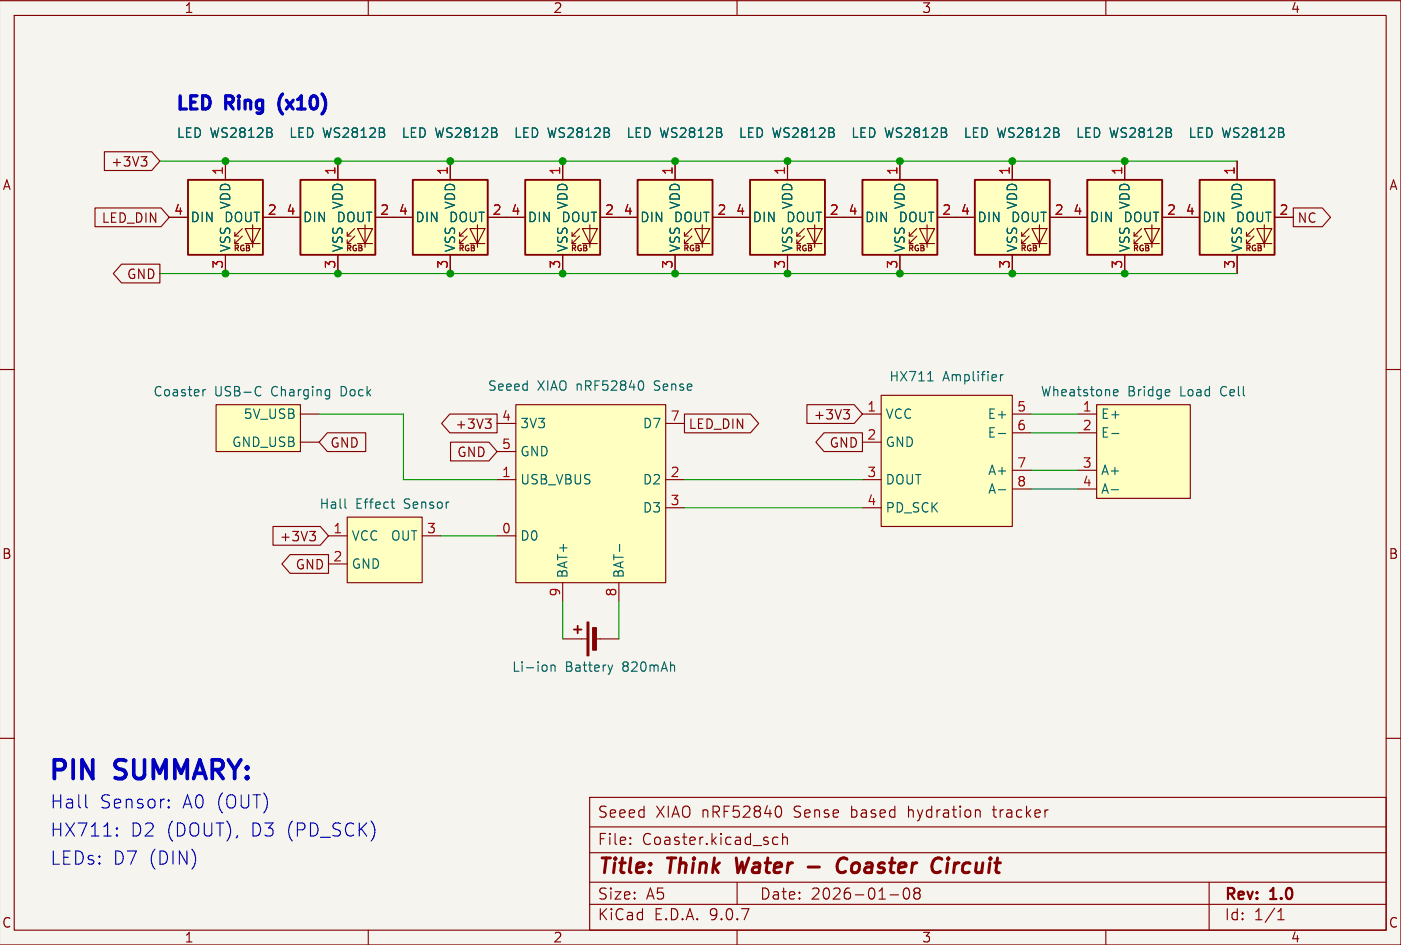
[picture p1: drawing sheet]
<svg xmlns="http://www.w3.org/2000/svg" width="190mm" height="128mm" viewBox="0 0 190 128" stroke-linecap="round" stroke-linejoin="round" font-family="sans-serif">
<path d="M-.1 -.1h190.1v128.3h-190.1z" fill="#f5f4ef" stroke="#f5f4ef" stroke-width=".14"/>
<g fill="none" stroke="#840000" stroke-width=".15">
<path d="M-.1 .1h190v128h-190M1.9 2.1h186v124h-186zM49.9 .1v2M99.9 .1v2M149.9 .1v2M-.1 50.1h2M187.9 50.1h2M-.1 100.1h2M79.9 119.6h108M79.9 115.6h108M79.9 112.1h108M79.9 108.1h108v18h-108z"/>
<path d="M85.5 114.3v.1v.1M85.5 114.3l-.1 .1 .1 .1M85.5 113.6v.1M85.5 114.3v.2M85.5 113.6h-.1l.1 .1M99.9 119.6v3M104.7 114.2l.3 .3 .5-.1M105.5 113.6l-.5-.1-.3 .3M105.5 109.3h.1a.94 .94 0 0 1 0 1.5h-.1M106.1 113.6a.37 .37 0 0 1 .6 .1v.8M106.1 113v1.5M132.7 109.8l.2 .2v.8"/>
<path d="M163.9 119.6v6.5M187.9 100.1h2M49.9 126.1v2M79.9 122.6h108M99.9 126.1v2M120.7 121.3h1.1M122.6 120.5a.36 .36 0 0 1 .4-.1 .36 .36 0 0 1 .2 .3 .77 .77 0 0 1-.4 1.2 .91 .91 0 0 1-.2-1.4zM124.2 121h-.2a.31 .31 0 0 1-.1-.4 .31 .31 0 0 1 .3-.2l.4 .1a.31 .31 0 0 1 .1 .3 .31 .31 0 0 1-.2 .2M124.2 121l-.3 .3 .1 .4 .2 .2 .4-.1 .1-.2v-.4l-.2-.2M124.2 121h.3M149.9 126.1v2M173.2 124.7h.9"/>
<path d="M173.2 123.6l.5-.4v1.5"/>
</g>
<path d="M99.8 116.3l.2 2 .6-1.4M109.6 117.5h1.5M114.8 116.5a.73 .73 0 0 0-1.1 .3 .97 .97 0 0 0 .3 1.5l.6-.2M127.3 116.3l.4 .2M128.5 117l-.2 1.3M128.6 116.3v.2M128.6 116.3l-.1 .1 .1 .1M128.6 116.3l.1 .1-.1 .1" fill="none" stroke="#840000" stroke-width=".4"/>
<path d="M71.2 24.4h10.2v10.1h-10.2z" fill="#ffffc2"/>
<path d="M68.7 29.5h2.5M76.3 21.8v2.6M76.3 34.5v2.6M77.6 32h.5M77.6 33h.5M78.6 31l-1 1v-.5M78.6 32l-1 1v-.5M79 31h2l-1 2zM79 33h2M80 30.5v3M81.4 29.5h2.5" fill="none" stroke="#840000" stroke-width=".15"/>
<path d="M71.2 24.4h10.2v10.1h-10.2z" fill="none" stroke="#840000" stroke-width=".25"/>
<path d="M148.7 54.9h12.7v12.7h-12.7z" fill="#ffffc2"/>
<path d="M146.1 56.1h2.6M146.1 58.7h2.6M148.7 54.9h12.7v12.7h-12.7zM146.1 63.8h2.6M146.1 66.3h2.6M76.3 86.6h3.3M80.6 86.6h3.3" fill="none" stroke="#840000" stroke-width=".15"/>
<path d="M150.7 58.8h1M151 53.5l.2 .2 .3-.1M151 53l.2-.2h.2l.2 .2v.1l-.6 .1M158.5 52.9l.1 .2-.6 .1M150.7 66.4h.9M74.7 90.2v.8M74.7 90.3l.2-.1h.3l.1 .8M83.1 90.2l-.3 .8" fill="none" stroke="#006464" stroke-width=".15"/>
<g fill="#840000" stroke="#840000" stroke-width=".15">
<path d="M79.6 84.3h.2v4.6h-.2z"/>
<path d="M80.4 85.1h.5v3h-.5z"/>
</g>
<path d="M77.8 85.3h1M78.3 84.8v1.1" fill="none" stroke="#840000" stroke-width=".25"/>
<path d="M29.3 54.9h11.4v6.3h-11.4z" fill="#ffffc2"/>
<path d="M29.3 54.9h11.4v6.3h-11.4zM40.7 56.1h2.6M40.7 59.9h2.6" fill="none" stroke="#840000" stroke-width=".15"/>
<path d="M27.5 52.8v.9M27.9 52.8l-.3 .1-.1 .2M35 52.4l.4 .1M35.4 53.5l-.4 .2M44.6 52.8l.1 .1M44.7 52.8v1l-.1 .2M44.7 53.6l-.1 .1" fill="none" stroke="#006464" stroke-width=".15"/>
<path d="M25.5 24.4h10.1v10.1h-10.1z" fill="#ffffc2"/>
<path d="M22.9 29.5h2.6M30.6 21.8v2.6M30.6 34.5v2.6M31.8 32h.5M31.8 33h.5M32.9 31l-1.1 1v-.5M32.9 32l-1.1 1v-.5M33.2 31h2.1l-1 2zM33.2 33h2.1M34.3 30.5v3M35.6 29.5h2.6" fill="none" stroke="#840000" stroke-width=".15"/>
<path d="M25.5 24.4h10.1v10.1h-10.1z" fill="none" stroke="#840000" stroke-width=".25"/>
<path d="M119.5 53.6h17.7v17.8h-17.7z" fill="#ffffc2"/>
<path d="M116.9 56.1h2.6M116.9 59.9h2.6M119.5 53.6h17.7v17.8h-17.7zM137.2 56.1h2.6M137.2 58.7h2.6M116.9 65h2.6M116.9 68.8h2.6M137.2 63.8h2.6M137.2 66.3h2.6" fill="none" stroke="#840000" stroke-width=".15"/>
<path d="M125.8 51.6h.7M135.4 58.8h.9M135.6 50.8v.8M136 50.8h-.2l-.2 .2M135.4 66.4h.9" fill="none" stroke="#006464" stroke-width=".15"/>
<path d="M101.7 24.4h10.1v10.1h-10.1z" fill="#ffffc2"/>
<path d="M99.1 29.5h2.6M106.8 21.8v2.6M106.8 34.5v2.6M108 32h.5M108 33h.5M109.1 31l-1.1 1v-.5M109.1 32l-1.1 1v-.5M109.4 31h2.1l-1 2zM109.4 33h2.1M110.5 30.5v3M111.8 29.5h2.6" fill="none" stroke="#840000" stroke-width=".15"/>
<path d="M101.7 24.4h10.1v10.1h-10.1z" fill="none" stroke="#840000" stroke-width=".25"/>
<path d="M162.6 24.4h10.2v10.1h-10.2z" fill="#ffffc2"/>
<path d="M160.1 29.5h2.5M167.7 21.8v2.6M167.7 34.5v2.6M169 32h.5M169 33h.5M170 31l-1 1v-.5M170 32l-1 1v-.5M170.4 31h2l-1 2zM170.4 33h2M171.4 30.5v3M172.8 29.5h2.5" fill="none" stroke="#840000" stroke-width=".15"/>
<path d="M162.6 24.4h10.2v10.1h-10.2z" fill="none" stroke="#840000" stroke-width=".25"/>
<path d="M86.4 24.4h10.2v10.1h-10.2z" fill="#ffffc2"/>
<path d="M83.9 29.5h2.5M91.5 21.8v2.6M91.5 34.5v2.6M92.8 32h.5M92.8 33h.5M93.8 31l-1 1v-.5M93.8 32l-1 1v-.5M94.2 31h2l-1 2zM94.2 33h2M95.2 30.5v3M96.6 29.5h2.5" fill="none" stroke="#840000" stroke-width=".15"/>
<path d="M86.4 24.4h10.2v10.1h-10.2z" fill="none" stroke="#840000" stroke-width=".25"/>
<path d="M56 24.4h10.1v10.1h-10.1z" fill="#ffffc2"/>
<path d="M53.4 29.5h2.6M61 21.8v2.6M61 34.5v2.6M62.3 32h.5M62.3 33h.5M63.3 31l-1 1v-.5M63.3 32l-1 1v-.5M63.7 31h2l-1 2zM63.7 33h2M64.7 30.5v3M66.1 29.5h2.6" fill="none" stroke="#840000" stroke-width=".15"/>
<path d="M56 24.4h10.1v10.1h-10.1z" fill="none" stroke="#840000" stroke-width=".25"/>
<path d="M47.1 70.1h10.1v8.9h-10.1z" fill="#ffffc2"/>
<path d="M44.5 72.6h2.6M44.5 76.5h2.6M47.1 70.1h10.1v8.9h-10.1zM57.2 72.6h2.6" fill="none" stroke="#840000" stroke-width=".15"/>
<path d="M46.8 67.6v1.1l.2 .2M53 68.1h.5M53.2 68.8l.3 .1" fill="none" stroke="#006464" stroke-width=".15"/>
<path d="M69.9 54.9h20.4v24.1h-20.4z" fill="#ffffc2"/>
<path d="M67.4 57.4h2.5M69.9 54.9h20.4v24.1h-20.4zM90.3 57.4h2.5M67.4 61.2h2.5M67.4 65h2.5M67.4 72.6h2.5M76.3 79v2.5M83.9 79v2.5M90.3 65h2.5M90.3 68.8h2.5" fill="none" stroke="#840000" stroke-width=".15"/>
<path d="M87 51.6a.79 .79 0 0 1 0 1.3M84 73.8v1" fill="none" stroke="#006464" stroke-width=".15"/>
<path d="M147.4 24.4h10.2v10.1h-10.2z" fill="#ffffc2"/>
<path d="M144.9 29.5h2.5M152.5 21.8v2.6M152.5 34.5v2.6M153.8 32h.5M153.8 33h.5M154.8 31l-1 1v-.5M154.8 32l-1 1v-.5M155.2 31h2l-1 2zM155.2 33h2M156.2 30.5v3M157.6 29.5h2.5" fill="none" stroke="#840000" stroke-width=".15"/>
<path d="M147.4 24.4h10.2v10.1h-10.2z" fill="none" stroke="#840000" stroke-width=".25"/>
<path d="M40.7 24.4h10.2v10.1h-10.2z" fill="#ffffc2"/>
<path d="M38.2 29.5h2.5M45.8 21.8v2.6M45.8 34.5v2.6M47.1 32h.5M47.1 33h.5M48.1 31l-1 1v-.5M48.1 32l-1 1v-.5M48.5 31h2l-1 2zM48.5 33h2M49.5 30.5v3M50.9 29.5h2.5" fill="none" stroke="#840000" stroke-width=".15"/>
<path d="M40.7 24.4h10.2v10.1h-10.2z" fill="none" stroke="#840000" stroke-width=".25"/>
<path d="M132.2 24.4h10.1v10.1h-10.1z" fill="#ffffc2"/>
<path d="M129.6 29.5h2.6M137.2 21.8v2.6M137.2 34.5v2.6M138.5 32h.5M138.5 33h.5M139.5 31l-1 1v-.5M139.5 32l-1 1v-.5M139.9 31h2l-1 2zM139.9 33h2M140.9 30.5v3M142.3 29.5h2.6" fill="none" stroke="#840000" stroke-width=".15"/>
<path d="M132.2 24.4h10.1v10.1h-10.1z" fill="none" stroke="#840000" stroke-width=".25"/>
<path d="M116.9 24.4h10.2v10.1h-10.2z" fill="#ffffc2"/>
<g fill="none" stroke="#840000" stroke-width=".15">
<path d="M12.9 28.2h8.9l1.1 1.3-1.1 1.2h-8.9zM14.2 20.6h6.4l1.1 1.2-1.1 1.3h-6.4zM16.5 35.8h5.2v2.6h-5.2l-1.1-1.3zM19.1 21.2h.8l-.4 .5M19.7 21.7l.2 .3v.3l-.2 .2M22.9 29.5h2.6M30.6 21.8v2.6M30.6 34.5v2.6M35.6 29.5h5.1M45.8 21.8v2.6M45.8 34.5v2.6M50.9 29.5h5.1"/>
<path d="M61 21.8v2.6M61 34.5v2.6M66.1 29.5h5.1M76.3 21.8v2.6M76.3 34.5v2.6M81.4 29.5h5M91.5 21.8v2.6M91.5 34.5v2.6M96.6 29.5h5.1M106.8 21.8v2.6M106.8 34.5v2.6M111.8 29.5h5.1"/>
<path d="M122 21.8v2.6M122 34.5v2.6M123.3 32h.5M123.3 33h.5M124.3 31l-1 1v-.5M124.3 32l-1 1v-.5M124.7 31h2l-1 2zM124.7 33h2M125.7 30.5v3M127.1 29.5h5.1M137.2 21.8v2.6M137.2 34.5v2.6"/>
<path d="M142.3 29.5h5.1M152.5 21.8v2.6M152.5 34.5v2.6M157.6 29.5h5M167.7 21.8v2.6M167.7 34.5v2.6M172.8 29.5h2.5M175.3 28.2h4l1.1 1.3-1.1 1.2h-4zM44.4 58.7h5.2v2.5h-5.2l-1.1-1.3zM61 56.1h6.4v2.6h-6.4l-1.1-1.3zM61.1 59.9h5.2l1.1 1.3-1.1 1.3h-5.2zM65.8 56.8h.8l-.4 .5"/>
<path d="M66.3 57.3l.3 .2v.3l-.3 .3M92.8 56.1h9l1.1 1.3-1.1 1.3h-9zM109.4 54.9h6.4l1.1 1.2-1.1 1.3h-6.4zM111.7 58.7h5.2v2.5h-5.2l-1.1-1.3zM114.4 55.5h.8l-.5 .5M114.9 56l.3 .3v.3l-.3 .2M37 71.4h6.4l1.1 1.2-1.1 1.3h-6.4zM39.3 75.2h5.2v2.5h-5.2l-1.1-1.2zM42 72h.8l-.5 .5M42.5 72.5l.3 .3v.3l-.3 .2"/>
</g>
<path d="M116.9 24.4h10.2v10.1h-10.2z" fill="none" stroke="#840000" stroke-width=".25"/>
<path d="M21.7 21.8h146M21.7 37.1h146M43.3 56.1h11.4v8.9h12.7M139.8 56.1h6.3M139.8 58.7h6.3M59.8 72.6h7.6M92.8 65h24.1M92.8 68.8h24.1M139.8 66.3h6.3M139.8 63.8h6.3M76.3 81.5v5.1M83.9 81.5v5.1" fill="none" stroke="#009600" stroke-width=".15"/>
<path d="M11.6 109.3l.3 .2M15.9 113.2v.1M15.9 113.2l-.1 .1h.1M15.9 112.2v.2M15.9 112.2v.1v.1M15.9 112.2l-.1 .1 .1 .1M22.9 109.4h.1l-.1 .1M22.9 109.4h-.1l.1 .1M22.9 108.4v.2M22.9 109.4v.1M22.9 108.4l.1 .1-.1 .1M22.9 108.4l-.1 .1 .1 .1" fill="none" stroke="#0000c2" stroke-width=".15"/>
<path d="M38.3 12.7a2.04 2.04 0 0 0 0 2.8M43.6 12.7l.3 .4" fill="none" stroke="#0000c2" stroke-width=".44"/>
<g fill="#009600" stroke="#009600" stroke-width=".15">
<circle cx="76.3" cy="37.1" r=".46"/>
<circle cx="76.3" cy="21.8" r=".46"/>
<circle cx="61" cy="21.8" r=".46"/>
<circle cx="30.6" cy="21.8" r=".46"/>
<circle cx="45.8" cy="21.8" r=".46"/>
<circle cx="30.6" cy="37.1" r=".46"/>
<circle cx="45.8" cy="37.1" r=".46"/>
<circle cx="61" cy="37.1" r=".46"/>
<circle cx="137.2" cy="37.1" r=".46"/>
<circle cx="137.2" cy="21.8" r=".46"/>
<circle cx="91.5" cy="21.8" r=".46"/>
<circle cx="106.8" cy="21.8" r=".46"/>
<circle cx="152.5" cy="21.8" r=".46"/>
<circle cx="91.5" cy="37.1" r=".46"/>
<circle cx="106.8" cy="37.1" r=".46"/>
<circle cx="152.5" cy="37.1" r=".46"/>
<circle cx="122" cy="21.8" r=".46"/>
<circle cx="122" cy="37.1" r=".46"/>
</g>
<g font-size="3.5" fill="#0000c2">
<text x="6.4" y="106.4">PIN</text>
<text x="15.8" y="106.4">SUMMARY:</text>
</g>
<g font-size="2.8" fill="#840000">
<text x="80.9" y="119">Title:</text>
<text x="90.6" y="119">Think</text>
<text x="100.6" y="119">Water</text>
<text x="115.9" y="119">Coaster</text>
<text x="129.6" y="119">Circuit</text>
</g>
<g font-size="2.5" fill="#0000c2">
<text x="23.7" y="15.5">LED</text>
<text x="30.9" y="15.5">Ring</text>
<text x="39" y="15.5">(x10)</text>
<text x="6.7" y="109.8">Hall</text>
<text x="6.7" y="113.6">HX711:</text>
<text x="13.5" y="109.8">Sensor:</text>
<text x="17.6" y="113.6">D2</text>
<text x="22.6" y="113.6">(DOUT),</text>
<text x="24.8" y="109.8">A0 (OUT)</text>
<text x="34.1" y="113.6">D3</text>
<text x="39" y="113.6">(PD_SCK)</text>
<text x="6.7" y="117.5">LEDs:</text>
<text x="15.3" y="117.5">D7</text>
<text x="20.2" y="117.5">(DIN)</text>
</g>
<g font-size="2.1" fill="#840000">
<text x="80.9" y="111.1">Seeed</text>
<text x="88.9" y="111.1">XIAO nRF52840</text>
<text x="107.8" y="111.1">Sense</text>
<text x="115.6" y="111.1">based</text>
<text x="123.5" y="111.1">hydration</text>
<text x="135.2" y="111.1">tracker</text>
<text x="80.9" y="114.8">File:</text>
<text x="87" y="114.8">Coaster.kicad_sch</text>
<text x="80.9" y="125">KiCad</text>
<text x="80.9" y="122.2">Size:</text>
<text x="87.6" y="122.2">A5</text>
<text x="88.7" y="125">E.D.A.</text>
<text x="96.2" y="125">9.0.7</text>
<text x="102.9" y="122.2">Date:</text>
<text x="109.9" y="122.2">2026-01-08</text>
<text x="165.9" y="122.4">Rev:</text>
<text x="165.9" y="125">Id:</text>
<text x="170" y="125">1/1</text>
<text x="172.3" y="122.4">1.0</text>
</g>
<g font-size="1.8" fill="#840000">
<text x="24.9" y="2">1</text>
<text x="74.9" y="2">2</text>
<text x="124.9" y="2">3</text>
<text x="174.9" y="2">4</text>
<text x="15" y="22.8">+3V3</text>
<text x=".3" y="26">A</text>
<text x="188.3" y="26">A</text>
<text x="13.7" y="30.4">LED_DIN</text>
<text x="175.8" y="30.4">NC</text>
<text x="17.1" y="38">GND</text>
<text x="61.6" y="58.4">+3V3</text>
<text x="93.3" y="58.4">LED_DIN</text>
<text x="110.2" y="57.1">+3V3</text>
<text x="44.7" y="60.9">GND</text>
<text x="61.9" y="62.2">GND</text>
<text x="112.4" y="60.9">GND</text>
<text x=".2" y="76">B</text>
<text x="37.8" y="73.6">+3V3</text>
<text x="40" y="77.4">GND</text>
<text x="188.2" y="76">B</text>
<text x=".2" y="126">C</text>
<text x="188.2" y="126">C</text>
<text x="24.9" y="128">1</text>
<text x="74.9" y="128">2</text>
<text x="124.9" y="128">3</text>
<text x="174.9" y="128">4</text>
</g>
<g font-size="1.8" fill="#006464">
<text x="23.9" y="18.9">LED WS2812B</text>
<text x="39.1" y="18.9">LED WS2812B</text>
<text x="54.4" y="18.9">LED WS2812B</text>
<text x="69.6" y="18.9">LED WS2812B</text>
<text x="84.8" y="18.9">LED WS2812B</text>
<text x="100.1" y="18.9">LED WS2812B</text>
<text x="115.3" y="18.9">LED WS2812B</text>
<text x="130.6" y="18.9">LED WS2812B</text>
<text x="145.8" y="18.9">LED WS2812B</text>
<text x="161" y="18.9">LED WS2812B</text>
<text x="31.4" y="28.5" transform="rotate(-90 31.4 28.5)">VDD</text>
<text x="46.7" y="28.5" transform="rotate(-90 46.7 28.5)">VDD</text>
<text x="61.9" y="28.5" transform="rotate(-90 61.9 28.5)">VDD</text>
<text x="77.2" y="28.5" transform="rotate(-90 77.2 28.5)">VDD</text>
<text x="92.4" y="28.5" transform="rotate(-90 92.4 28.5)">VDD</text>
<text x="107.6" y="28.5" transform="rotate(-90 107.6 28.5)">VDD</text>
<text x="122.9" y="28.5" transform="rotate(-90 122.9 28.5)">VDD</text>
<text x="138.1" y="28.5" transform="rotate(-90 138.1 28.5)">VDD</text>
<text x="153.4" y="28.5" transform="rotate(-90 153.4 28.5)">VDD</text>
<text x="168.6" y="28.5" transform="rotate(-90 168.6 28.5)">VDD</text>
<text x="25.7" y="30.3">DIN</text>
<text x="30.3" y="30.3">DOUT</text>
<text x="31.4" y="34.3" transform="rotate(-90 31.4 34.3)">VSS</text>
<text x="41" y="30.3">DIN</text>
<text x="45.5" y="30.3">DOUT</text>
<text x="46.7" y="34.3" transform="rotate(-90 46.7 34.3)">VSS</text>
<text x="56.2" y="30.3">DIN</text>
<text x="60.8" y="30.3">DOUT</text>
<text x="61.9" y="34.3" transform="rotate(-90 61.9 34.3)">VSS</text>
<text x="71.5" y="30.3">DIN</text>
<text x="76" y="30.3">DOUT</text>
<text x="77.2" y="34.3" transform="rotate(-90 77.2 34.3)">VSS</text>
<text x="86.7" y="30.3">DIN</text>
<text x="91.3" y="30.3">DOUT</text>
<text x="92.4" y="34.3" transform="rotate(-90 92.4 34.3)">VSS</text>
<text x="101.9" y="30.3">DIN</text>
<text x="106.5" y="30.3">DOUT</text>
<text x="107.6" y="34.3" transform="rotate(-90 107.6 34.3)">VSS</text>
<text x="117.2" y="30.3">DIN</text>
<text x="121.7" y="30.3">DOUT</text>
<text x="122.9" y="34.3" transform="rotate(-90 122.9 34.3)">VSS</text>
<text x="132.4" y="30.3">DIN</text>
<text x="137" y="30.3">DOUT</text>
<text x="138.1" y="34.3" transform="rotate(-90 138.1 34.3)">VSS</text>
<text x="147.7" y="30.3">DIN</text>
<text x="152.2" y="30.3">DOUT</text>
<text x="153.4" y="34.3" transform="rotate(-90 153.4 34.3)">VSS</text>
<text x="162.9" y="30.3">DIN</text>
<text x="167.5" y="30.3">DOUT</text>
<text x="168.6" y="34.3" transform="rotate(-90 168.6 34.3)">VSS</text>
<text x="20.7" y="53.9">Coaster</text>
<text x="29.1" y="53.9">USB-C</text>
<text x="36.9" y="53.9">Charging</text>
<text x="46.5" y="53.9">Dock</text>
<text x="66.1" y="53.2">Seeed</text>
<text x="72.9" y="53.2">XIAO nRF52840</text>
<text x="89" y="53.2">Sense</text>
<text x="120.5" y="51.9">HX711</text>
<text x="127.8" y="51.9">Amplifier</text>
<text x="141" y="53.9">Wheatstone</text>
<text x="152.9" y="53.9">Bridge</text>
<text x="160.1" y="53.9">Load</text>
<text x="165.8" y="53.9">Cell</text>
<text x="32.9" y="57">5V_USB</text>
<text x="70.4" y="58.3">3V3</text>
<text x="87.1" y="58.3">D7</text>
<text x="120" y="57">VCC</text>
<text x="133.8" y="57">E+</text>
<text x="133.8" y="59.5">E-</text>
<text x="149.2" y="57">E+</text>
<text x="149.2" y="59.5">E-</text>
<text x="31.4" y="60.8">GND_USB</text>
<text x="70.4" y="62.1">GND</text>
<text x="70.4" y="65.9">USB_VBUS</text>
<text x="87.1" y="65.9">D2</text>
<text x="120" y="60.8">GND</text>
<text x="120" y="65.9">DOUT</text>
<text x="133.9" y="64.6">A+</text>
<text x="149.2" y="64.6">A+</text>
<text x="43.2" y="69.2">Hall</text>
<text x="48.2" y="69.2">Effect</text>
<text x="54.9" y="69.2">Sensor</text>
<text x="87.1" y="69.7">D3</text>
<text x="120" y="69.7">PD_SCK</text>
<text x="133.9" y="67.2">A-</text>
<text x="149.2" y="67.2">A-</text>
<text x="47.6" y="73.5">VCC</text>
<text x="47.6" y="77.3">GND</text>
<text x="52.9" y="73.5">OUT</text>
<text x="70.4" y="73.5">D0</text>
<text x="77.2" y="78.5" transform="rotate(-90 77.2 78.5)">BAT+</text>
<text x="84.8" y="78.5" transform="rotate(-90 84.8 78.5)">BAT-</text>
<text x="69.3" y="91.3">Li-ion</text>
<text x="76.6" y="91.3">Battery</text>
<text x="84.5" y="91.3">820mAh</text>
</g>
<g font-size="1.8" fill="#a90000">
<text x="30.3" y="23.8" transform="rotate(-90 30.3 23.8)">1</text>
<text x="45.6" y="23.8" transform="rotate(-90 45.6 23.8)">1</text>
<text x="60.8" y="23.8" transform="rotate(-90 60.8 23.8)">1</text>
<text x="76" y="23.8" transform="rotate(-90 76 23.8)">1</text>
<text x="91.3" y="23.8" transform="rotate(-90 91.3 23.8)">1</text>
<text x="106.5" y="23.8" transform="rotate(-90 106.5 23.8)">1</text>
<text x="121.8" y="23.8" transform="rotate(-90 121.8 23.8)">1</text>
<text x="137" y="23.8" transform="rotate(-90 137 23.8)">1</text>
<text x="152.2" y="23.8" transform="rotate(-90 152.2 23.8)">1</text>
<text x="167.5" y="23.8" transform="rotate(-90 167.5 23.8)">1</text>
<text x="23.5" y="29.2">4</text>
<text x="36.2" y="29.2">2</text>
<text x="38.8" y="29.2">4</text>
<text x="51.5" y="29.2">2</text>
<text x="54" y="29.2">4</text>
<text x="66.7" y="29.2">2</text>
<text x="69.2" y="29.2">4</text>
<text x="81.9" y="29.2">2</text>
<text x="84.5" y="29.2">4</text>
<text x="97.2" y="29.2">2</text>
<text x="99.7" y="29.2">4</text>
<text x="112.4" y="29.2">2</text>
<text x="115" y="29.2">4</text>
<text x="127.7" y="29.2">2</text>
<text x="130.2" y="29.2">4</text>
<text x="142.9" y="29.2">2</text>
<text x="145.4" y="29.2">4</text>
<text x="158.1" y="29.2">2</text>
<text x="160.7" y="29.2">4</text>
<text x="173.4" y="29.2">2</text>
<text x="30.3" y="36.5" transform="rotate(-90 30.3 36.5)">3</text>
<text x="45.6" y="36.5" transform="rotate(-90 45.6 36.5)">3</text>
<text x="60.8" y="36.5" transform="rotate(-90 60.8 36.5)">3</text>
<text x="76" y="36.5" transform="rotate(-90 76 36.5)">3</text>
<text x="91.3" y="36.5" transform="rotate(-90 91.3 36.5)">3</text>
<text x="106.5" y="36.5" transform="rotate(-90 106.5 36.5)">3</text>
<text x="121.8" y="36.5" transform="rotate(-90 121.8 36.5)">3</text>
<text x="137" y="36.5" transform="rotate(-90 137 36.5)">3</text>
<text x="152.2" y="36.5" transform="rotate(-90 152.2 36.5)">3</text>
<text x="167.5" y="36.5" transform="rotate(-90 167.5 36.5)">3</text>
<text x="68" y="57.1">4</text>
<text x="90.8" y="57.1">7</text>
<text x="117.5" y="55.9">1</text>
<text x="117.5" y="59.7">2</text>
<text x="137.8" y="55.9">5</text>
<text x="137.8" y="58.4">6</text>
<text x="146.7" y="55.9">1</text>
<text x="146.7" y="58.4">2</text>
<text x="68" y="61">5</text>
<text x="68" y="64.8">1</text>
<text x="90.8" y="64.8">2</text>
<text x="117.5" y="64.8">3</text>
<text x="137.8" y="63.5">7</text>
<text x="146.7" y="63.5">3</text>
<text x="90.8" y="68.6">3</text>
<text x="117.5" y="68.6">4</text>
<text x="137.8" y="66">8</text>
<text x="146.7" y="66">4</text>
<text x="45.1" y="72.4">1</text>
<text x="45.1" y="76.2">2</text>
<text x="57.8" y="72.4">3</text>
<text x="68" y="72.4">0</text>
<text x="76" y="81" transform="rotate(-90 76 81)">9</text>
<text x="83.7" y="81" transform="rotate(-90 83.7 81)">8</text>
</g>
<g font-size="1.1" fill="#840000">
<text x="31.6" y="34.3">RGB</text>
<text x="46.8" y="34.3">RGB</text>
<text x="62" y="34.3">RGB</text>
<text x="77.3" y="34.3">RGB</text>
<text x="92.5" y="34.3">RGB</text>
<text x="107.8" y="34.3">RGB</text>
<text x="123" y="34.3">RGB</text>
<text x="138.2" y="34.3">RGB</text>
<text x="153.5" y="34.3">RGB</text>
<text x="168.7" y="34.3">RGB</text>
</g>
</svg>
